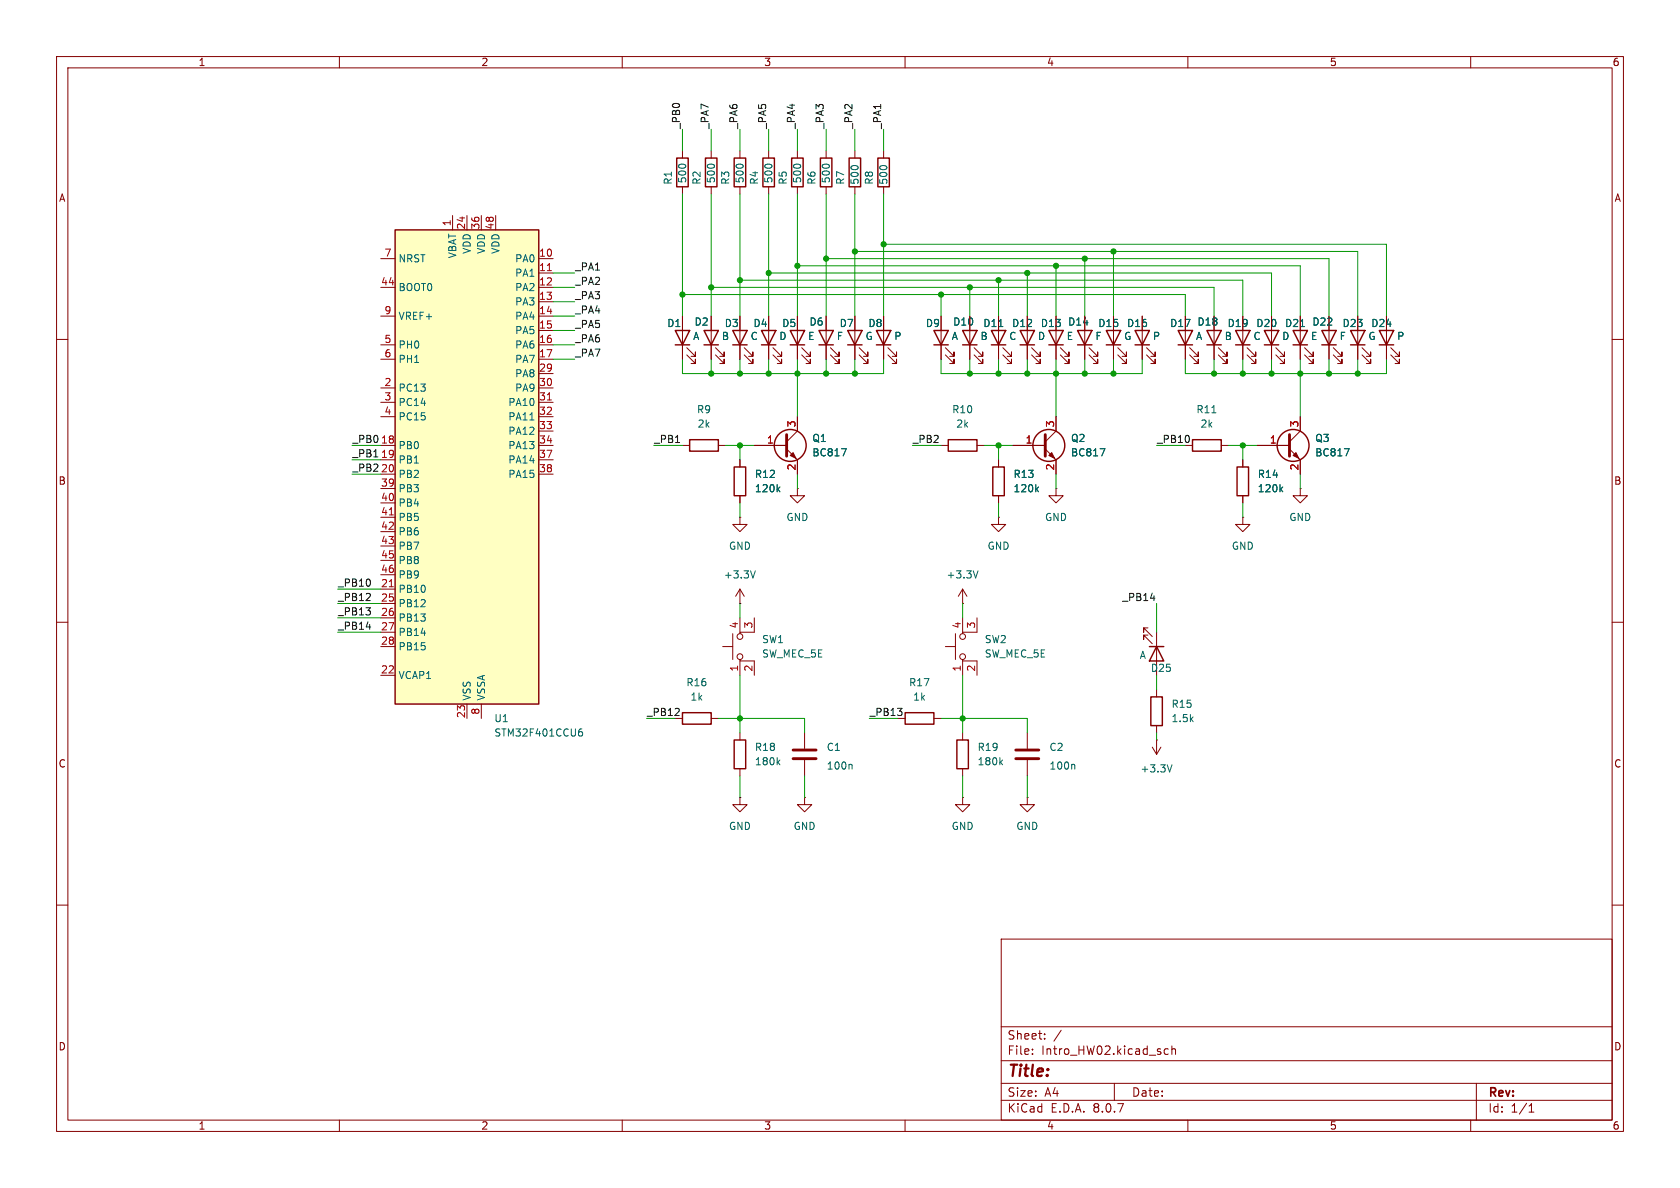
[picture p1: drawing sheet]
<svg xmlns="http://www.w3.org/2000/svg" width="297mm" height="210mm" viewBox="0 0 297 210" stroke-linecap="round" stroke-linejoin="round" font-family="sans-serif">
<g fill="none" stroke="#840000" stroke-width=".18">
<path d="M10 10h277v190h-277zM12 12h273v186h-273zM60 10v2M110 10v2M160 10v2M210 10v2M260 10v2M125.7 55.9v7.6M130.8 55.9v7.6M156.2 55.9v7.6M166.4 55.9v7.6M171.4 55.9v7.6"/>
<path d="M176.5 55.9v7.6M181.6 55.9v7.6M186.7 55.9v7.6M191.8 55.9v7.6M196.8 55.9v7.6M201.9 55.9v7.6M209.5 55.9v7.6M214.6 55.9v7.6M219.7 55.9v7.6M224.8 55.9v7.6M229.9 55.9v7.6M234.9 55.9v7.6"/>
<path d="M240 55.9v7.6M245.1 55.9v7.6M10 60h2M126.5 62.7l1.5 1.6v-.8v.8h-.7M126.5 61.5l1.5 1.5v-.8v.8h-.7M131.6 62.7l1.5 1.6v-.8v.8h-.8M131.6 61.5l1.5 1.5v-.8v.8h-.8M157 62.7l1.5 1.6v-.8v.8h-.8M157 61.5l1.5 1.5v-.8v.8h-.8M167.1 62.7l1.6 1.6v-.8v.8h-.8M167.1 61.5l1.6 1.5v-.8v.8h-.8M172.2 62.7l1.5 1.6v-.8v.8h-.7"/>
<path d="M172.2 61.5l1.5 1.5v-.8v.8h-.7M177.3 62.7l1.5 1.6v-.8v.8h-.7M177.3 61.5l1.5 1.5v-.8v.8h-.7M179.1 78.7h5.7M182.4 62.7l1.5 1.6v-.8v.8h-.8M182.4 61.5l1.5 1.5v-.8v.8h-.8M184.8 79.4l1.9 1.9v2.5M186.7 73.7v2.5l-1.9 1.9M187.5 62.7l1.5 1.6v-.8v.8h-.8M187.5 61.5l1.5 1.5v-.8v.8h-.8M192.5 62.7l1.6 1.6v-.8v.8h-.8M192.5 61.5l1.6 1.5v-.8v.8h-.8"/>
<path d="M197.6 62.7l1.5 1.6v-.8v.8h-.7M197.6 61.5l1.5 1.5v-.8v.8h-.7M202.7 62.7l1.5 1.6v-.8v.8h-.7M202.7 61.5l1.5 1.5v-.8v.8h-.7M210.3 62.7l1.5 1.6v-.8v.8h-.7M210.3 61.5l1.5 1.5v-.8v.8h-.7M215.4 62.7l1.5 1.6v-.8v.8h-.7M215.4 61.5l1.5 1.5v-.8v.8h-.7M220.5 62.7l1.5 1.6v-.8v.8h-.8M220.5 61.5l1.5 1.5v-.8v.8h-.8M222.2 78.7h5.8M225.6 62.7l1.5 1.6v-.8v.8h-.8"/>
<path d="M225.6 61.5l1.5 1.5v-.8v.8h-.8M228 79.4l1.9 1.9v2.5M229.9 73.7v2.5l-1.9 1.9M230.6 62.7l1.6 1.6v-.8v.8h-.8M230.6 61.5l1.6 1.5v-.8v.8h-.8M235.7 62.7l1.5 1.6v-.8v.8h-.7M235.7 61.5l1.5 1.5v-.8v.8h-.7M240.8 62.7l1.5 1.6v-.8v.8h-.7M240.8 61.5l1.5 1.5v-.8v.8h-.7M245.9 62.7l1.5 1.6v-.8v.8h-.8M245.9 61.5l1.5 1.5v-.8v.8h-.8M285 60h2"/>
<path d="M219.7 91.4v1.3h1.3l-1.3 1.3-1.3-1.3h1.3M219.7 91.4h.1M219.7 81.3v1.3M219.7 87.6v1.3M229.9 86.4v1.2h1.2l-1.2 1.3-1.3-1.3h1.3M229.9 86.4h.1M10 110h2M130.8 106.7h.1M130.8 104.1v2.6M130.8 104.1l-.8 1.3M130.8 104.1l.8 1.3M167.1 114.3h1.8"/>
<path d="M168.9 112v4.6M170.2 116.6v.2h2.5v2.6M170.2 109.2v2.6M170.2 116.8v2.6M172.7 109.2v2.6h-2.5v.2M202.9 111h-.7v.8v-.8l1.5 1.5M202.9 112.3h-.7v.7v-.7l1.5 1.5M204.5 111.8v7.6M285 110h2M119.4 127h1.2M125.7 127h1.3M130.8 129.5v1.3"/>
<path d="M130.8 135.9v1.3M142.2 129.5v2.8M142.2 134.4v2.8M158.7 127h1.3M165.1 127h1.3M170.2 129.5v1.3M170.2 135.9v1.3M181.6 129.5v2.8M181.6 134.4v2.8M203.7 132.1l.8 1.3M204.5 130.8h.1M204.5 121.9v1.3"/>
<path d="M204.5 128.3v1.2M204.5 130.8v2.6M205.2 132.1l-.7 1.3M130.8 141v1.2h1.3l-1.3 1.3-1.3-1.3h1.3M130.8 141h.1M142.2 141v1.2h1.3l-1.3 1.3-1.2-1.3h1.2M142.2 141h.1M170.2 141v1.2h1.2l-1.2 1.3-1.3-1.3h1.3M170.2 141h.1M181.6 141v1.2h1.3l-1.3 1.3-1.3-1.3h1.3M181.6 141h.1M10 160h2"/>
<path d="M177 166h108v32h-108zM285 160h2M60 198v2M110 198v2M160 198v2M177 194.5h108M177 191.5h108M177 187.5h108M177 181.5h108M182.5 186.3v.1M182.5 185.5v.1M184.7 183.6v.1"/>
<path d="M184.7 182.8v.1M187.6 182.1l-1.3 2M197 191.5v3M206.5 185.5l-.4-.1-.3 .3v.4l.2 .2h.5M207.2 185.5l.2-.1 .3 .1 .1 .9M207.2 184.9v1.5M210 198v2M260 198v2M261 191.5v6.5M270.3 196.6h.9M270.3 195.5l.4-.4v1.5"/>
<circle cx="170.2" cy="112.5" r=".51"/>
<circle cx="170.2" cy="116.1" r=".51"/>
</g>
<g fill="none" stroke="#840000" stroke-width=".25">
<path d="M124.5 58.4h2.5l-1.3 2.6zM129.5 58.4h2.6l-1.3 2.6zM154.9 58.4h2.6l-1.3 2.6zM165.1 58.4h2.5l-1.2 2.6zM170.2 58.4h2.5l-1.3 2.6zM175.3 58.4h2.5l-1.3 2.6zM180.3 58.4h2.6l-1.3 2.6zM185.4 58.4h2.6l-1.3 2.6zM190.5 58.4h2.5l-1.2 2.6zM195.6 58.4h2.5l-1.3 2.6zM200.7 58.4h2.5l-1.3 2.6zM208.3 58.4h2.5l-1.3 2.6z"/>
<path d="M213.4 58.4h2.5l-1.3 2.6zM218.4 58.4h2.6l-1.3 2.6zM223.5 58.4h2.6l-1.3 2.6zM228.6 58.4h2.5l-1.2 2.6zM233.7 58.4h2.5l-1.3 2.6zM238.8 58.4h2.5l-1.3 2.6zM243.8 58.4h2.6l-1.3 2.6zM124.5 61h2.5M129.5 61h2.6M154.9 61h2.6M165.1 61h2.5M170.2 61h2.5"/>
<path d="M175.3 61h2.5M180.3 61h2.6M185.4 61h2.6M190.5 61h2.5M195.6 61h2.5M200.7 61h2.5M208.3 61h2.5M213.4 61h2.5M218.4 61h2.6M223.5 61h2.6M228.6 61h2.5M233.7 61h2.5"/>
<path d="M238.8 61h2.5M243.8 61h2.6M218.7 82.6h2v5h-2zM203.2 114.3h2.5M204.5 114.3l1.2 2.5h-2.5zM120.6 126h5.1v2h-5.1zM129.8 130.8h2v5.1h-2zM160 126h5.1v2h-5.1zM169.2 130.8h2v5.1h-2zM203.5 123.2h2v5.1h-2z"/>
<circle cx="185.4" cy="78.7" r="2.82"/>
<circle cx="228.6" cy="78.7" r="2.82"/>
</g>
<g fill="none" stroke="#006464" stroke-width=".18">
<path d="M176.6 57.7h.7M229.9 57.7h.7M194.5 79.3h.8l-.5 1.3M237.7 79.3h.8l-.5 1.3M226.4 86.5l.4 .4M226.8 86.1l-.5 .5M133.5 100.9l-.4 1.3M137.5 134.7l.4 .5M137.9 134.4l-.5 .4M150.5 135.1l.1 .2v.7M176.9 134.7l.3 .5M177.2 134.4l-.4 .4"/>
<path d="M189.8 135.1l.2 .2v.7M207.2 135.2l-.4 1.3"/>
</g>
<path d="M184.8 76.8v3.8M228 76.8v3.8M140.2 134.1h4.1M140.2 132.6h4.1M179.6 134.1h4M179.6 132.6h4" fill="none" stroke="#840000" stroke-width=".51"/>
<g fill="#840000" stroke="#840000" stroke-width=".18">
<path d="M228.6 80.5l.5-.5 .5 1z"/>
<path d="M185.4 80.5l.5-.5 .5 1z"/>
</g>
<path d="M69.8 40.6h25.4v83.9h-25.4z" fill="#ffffc2"/>
<g fill="none" stroke="#840000" stroke-width=".25">
<path d="M119.6 27.9h2.1v5.1h-2.1zM124.7 27.9h2v5.1h-2zM129.8 27.9h2v5.1h-2zM134.9 27.9h2v5.1h-2zM140 27.9h2v5.1h-2zM145 27.9h2.1v5.1h-2.1zM150.1 27.9h2v5.1h-2zM155.2 27.9h2v5.1h-2zM69.8 40.6h25.4v83.9h-25.4zM119.4 58.4h2.5l-1.3 2.6zM134.6 58.4h2.6l-1.3 2.6zM139.7 58.4h2.5l-1.2 2.6z"/>
<path d="M144.8 58.4h2.5l-1.3 2.6zM149.9 58.4h2.5l-1.3 2.6zM119.4 61h2.5M121.9 77.7h5.1v2.1h-5.1zM134.6 61h2.6M139.7 61h2.5M144.8 61h2.5M149.9 61h2.5M167.6 77.7h5.1v2.1h-5.1zM210.8 77.7h5.1v2.1h-5.1zM129.8 82.6h2v5h-2zM175.5 82.6h2v5h-2z"/>
<circle cx="139.7" cy="78.7" r="2.82"/>
</g>
<g fill="none" stroke="#840000" stroke-width=".18">
<path d="M80 38.1v2.5M82.5 38.1v2.5M85.1 38.1v2.5M87.6 38.1v2.5M120.6 26.7v1.2M120.6 33v1.3M125.7 26.7v1.2M125.7 33v1.3M130.8 26.7v1.2M130.8 33v1.3M135.9 26.7v1.2M135.9 33v1.3"/>
<path d="M141 26.7v1.2M141 33v1.3M146 26.7v1.2M146 33v1.3M151.1 26.7v1.2M151.1 33v1.3M156.2 26.7v1.2M156.2 33v1.3M67.3 45.7h2.5M67.3 50.8h2.5M67.3 55.9h2.5M95.2 45.7h2.6"/>
<path d="M95.2 48.3h2.6M95.2 50.8h2.6M95.2 53.3h2.6M95.2 55.9h2.6M95.2 58.4h2.6M120.6 55.9v7.6M125.7 55.9v2.5M130.8 55.9v2.5M135.9 55.9v7.6M141 55.9v7.6M146 55.9v7.6M151.1 55.9v7.6"/>
<path d="M156.2 55.9v2.5M166.4 55.9v2.5M171.4 55.9v2.5M176.5 55.9v2.5M181.6 55.9v2.5M186.7 55.9v2.5M191.8 55.9v2.5M196.8 55.9v2.5M201.9 55.9v2.5M209.5 55.9v2.5M214.6 55.9v2.5M219.7 55.9v2.5"/>
<path d="M224.8 55.9v2.5M229.9 55.9v2.5M234.9 55.9v2.5M240 55.9v2.5M245.1 55.9v2.5M67.3 61h2.5M67.3 63.5h2.5M67.3 78.7h2.5M67.3 68.6h2.5M67.3 71.1h2.5M67.3 73.7h2.5M95.2 61h2.6"/>
<path d="M95.2 63.5h2.6M95.2 78.7h2.6M95.2 68.6h2.6M95.2 66h2.6M95.2 71.1h2.6M95.2 73.7h2.6M95.2 76.2h2.6M120.6 78.7h1.3M121.4 62.7l1.5 1.6v-.8v.8h-.7M121.4 61.5l1.5 1.5v-.8v.8h-.7M125.7 61v2.5M127 78.7h1.3"/>
<path d="M130.8 61v2.5M133.3 78.7h5.8M136.7 62.7l1.5 1.6v-.8v.8h-.8M136.7 61.5l1.5 1.5v-.8v.8h-.8M139.1 79.4l1.9 1.9v2.5M141 73.7v2.5l-1.9 1.9M141.7 62.7l1.6 1.6v-.8v.8h-.8M141.7 61.5l1.6 1.5v-.8v.8h-.8M146.8 62.7l1.5 1.6v-.8v.8h-.7M146.8 61.5l1.5 1.5v-.8v.8h-.7M151.9 62.7l1.5 1.6v-.8v.8h-.7M151.9 61.5l1.5 1.5v-.8v.8h-.7"/>
<path d="M156.2 61v2.5M166.4 78.7h1.2M166.4 61v2.5M171.4 61v2.5M172.7 78.7h1.3M176.5 61v2.5M179.1 78.7h5.7M181.6 61v2.5M186.7 61v2.5M186.7 73.7v2.5M191.8 61v2.5M196.8 61v2.5"/>
<path d="M201.9 61v2.5M209.5 78.7h1.3M209.5 61v2.5M214.6 61v2.5M215.9 78.7h1.3M219.7 61v2.5M222.2 78.7h5.8M224.8 61v2.5M229.9 61v2.5M229.9 73.7v2.5M234.9 61v2.5M240 61v2.5"/>
<path d="M245.1 61v2.5M67.3 81.3h2.5M67.3 83.8h2.5M67.3 86.4h2.5M67.3 88.9h2.5M67.3 91.4h2.5M67.3 94h2.5M67.3 96.5h2.5M67.3 99.1h2.5M95.2 81.3h2.6M95.2 83.8h2.6M130.8 91.4v1.3h1.3l-1.3 1.3-1.3-1.3h1.3"/>
<path d="M130.8 91.4h.1M130.8 81.3v1.3M130.8 87.6v1.3M141 86.4v1.2h1.2l-1.2 1.3-1.3-1.3h1.3M141 86.4h.1M176.5 91.4v1.3h1.3l-1.3 1.3-1.2-1.3h1.2M176.5 91.4h.1M176.5 81.3v1.3M176.5 87.6v1.3M186.7 86.4v1.2h1.3l-1.3 1.3-1.3-1.3h1.3M186.7 86.4h.1M186.7 81.3v2.5"/>
<path d="M219.7 81.3v1.3M219.7 87.6v1.3M229.9 81.3v2.5M67.3 104.1h2.5M67.3 119.4h2.5M67.3 106.7h2.5M67.3 109.2h2.5M67.3 111.8h2.5M67.3 114.3h2.5M67.3 101.6h2.5M127.8 114.3h1.7M129.5 112v4.6"/>
<path d="M130.8 116.6v.2h2.5v2.6M130.8 109.2v2.6M130.8 116.8v2.6M133.3 109.2v2.6h-2.5v.2M170.2 106.7h.1M170.2 104.1l-.8 1.3M170.2 104.1v2.6M170.2 104.1l.7 1.3M82.5 124.5v2.5M85.1 124.5v2.5"/>
<circle cx="130.8" cy="116.1" r=".51"/>
<circle cx="130.8" cy="112.5" r=".51"/>
</g>
<path d="M96.8 47.8h.7M96.8 70.7h.7M68.8 91h.7M68.8 103.7h.7" fill="none" stroke="#a90000" stroke-width=".18"/>
<g fill="none" stroke="#006464" stroke-width=".18">
<path d="M176.6 57.7h.7M229.9 57.7h.7M93.7 74.2h.7M148.8 79.3h.8l-.5 1.3M194.5 79.3h.8l-.5 1.3M214.2 73h.8M237.7 79.3h.8l-.5 1.3M137.5 86.5l.4 .4M137.9 86.1l-.5 .5M183.2 86.5l.4 .4M183.6 86.1l-.5 .5M226.4 86.5l.4 .4"/>
<path d="M226.8 86.1l-.5 .5M172.9 100.9l-.4 1.3M102.3 129.5l.5-.2 .2 .3-.1 .5h-.4l-.2-.1M102.9 128.8l-.4 .1-.2 .3"/>
</g>
<path d="M139.1 76.8v3.8" fill="none" stroke="#840000" stroke-width=".51"/>
<path d="M139.7 80.5l.5-.5 .5 1z" fill="#840000" stroke="#840000" stroke-width=".18"/>
<g fill="none" stroke="#009600" stroke-width=".18">
<path d="M120.6 22.9v3.8M120.6 34.3v21.6M125.7 22.9v3.8M125.7 34.3v21.6M130.8 22.9v3.8M130.8 34.3v21.6M135.9 22.9v3.8M135.9 34.3v21.6M141 22.9v3.8M141 34.3v21.6M146 22.9v3.8M146 34.3v21.6"/>
<path d="M151.1 22.9v3.8M151.1 34.3v21.6M156.2 22.9v3.8M156.2 34.3v21.6M97.8 48.3h3.8M97.8 50.8h3.8M97.8 53.3h3.8M97.8 58.4h3.8M97.8 55.9h3.8M120.6 52.1h88.9v3.8M125.7 50.8h88.9v5.1M130.8 49.5h88.9v6.4"/>
<path d="M135.9 48.3h88.9v7.6M141 47h88.9v8.9M146 45.7h88.9v10.2M151.1 44.5h88.9v11.4M156.2 43.2h88.9v12.7M166.4 52.1v3.8M171.4 50.8v5.1M176.5 49.5v6.4M181.6 48.3v7.6M186.7 47v8.9M191.8 45.7v10.2M196.8 44.5v11.4"/>
<path d="M62.2 78.7h5.1M97.8 61h3.8M97.8 63.5h3.8M115.6 78.7h5M120.6 63.5v2.5h35.6v-2.5M125.7 63.5v2.5M128.3 78.7h5M130.8 63.5v2.5M130.8 78.7v2.6M135.9 63.5v2.5M141 63.5v10.2M146 63.5v2.5"/>
<path d="M151.1 63.5v2.5M161.3 78.7h5.1M166.4 63.5v2.5h35.5v-2.5M171.4 63.5v2.5M174 78.7h5.1M176.5 63.5v2.5M176.5 78.7v2.6M181.6 63.5v2.5M186.7 63.5v10.2M191.8 63.5v2.5M196.8 63.5v2.5M204.5 78.7h5"/>
<path d="M209.5 63.5v2.5h35.6v-2.5M214.6 63.5v2.5M217.2 78.7h5M219.7 63.5v2.5M219.7 78.7v2.6M224.8 63.5v2.5M229.9 63.5v10.2M234.9 63.5v2.5M240 63.5v2.5M62.2 81.3h5.1M62.2 83.8h5.1M130.8 88.9v2.5"/>
<path d="M141 83.8v2.6M176.5 88.9v2.5M186.7 83.8v2.6M219.7 88.9v2.5M229.9 83.8v2.6M59.7 104.1h7.6M59.7 106.7h7.6M59.7 109.2h7.6M59.7 111.8h7.6M130.8 106.7v2.5M130.8 119.4v10.1M170.2 106.7v2.5"/>
<path d="M170.2 119.4v10.1M204.5 106.7v5.1M204.5 119.4v2.5M114.3 127h5.1M127 127h15.2v2.5M130.8 137.2v3.8M142.2 137.2v3.8M153.7 127h5M166.4 127h15.2v2.5M170.2 137.2v3.8M181.6 137.2v3.8M204.5 129.5v1.3"/>
</g>
<g fill="#009600" stroke="#009600" stroke-width=".18">
<circle cx="186.7" cy="47" r=".46"/>
<circle cx="186.7" cy="66" r=".46"/>
<circle cx="181.6" cy="66" r=".46"/>
<circle cx="191.8" cy="66" r=".46"/>
<circle cx="191.8" cy="45.7" r=".46"/>
<circle cx="176.5" cy="66" r=".46"/>
<circle cx="176.5" cy="78.7" r=".46"/>
<circle cx="240" cy="66" r=".46"/>
<circle cx="196.8" cy="66" r=".46"/>
<circle cx="196.8" cy="44.5" r=".46"/>
<circle cx="170.2" cy="127" r=".46"/>
<circle cx="130.8" cy="127" r=".46"/>
<circle cx="234.9" cy="66" r=".46"/>
<circle cx="224.8" cy="66" r=".46"/>
<circle cx="229.9" cy="66" r=".46"/>
<circle cx="219.7" cy="66" r=".46"/>
<circle cx="214.6" cy="66" r=".46"/>
<circle cx="219.7" cy="78.7" r=".46"/>
<circle cx="171.4" cy="66" r=".46"/>
<circle cx="151.1" cy="66" r=".46"/>
<circle cx="146" cy="66" r=".46"/>
<circle cx="135.9" cy="66" r=".46"/>
<circle cx="151.1" cy="44.5" r=".46"/>
<circle cx="146" cy="45.7" r=".46"/>
<circle cx="156.2" cy="43.2" r=".46"/>
<circle cx="135.9" cy="48.3" r=".46"/>
<circle cx="130.8" cy="78.7" r=".46"/>
<circle cx="130.8" cy="66" r=".46"/>
<circle cx="130.8" cy="49.5" r=".46"/>
<circle cx="125.7" cy="50.8" r=".46"/>
<circle cx="120.6" cy="52.1" r=".46"/>
<circle cx="125.7" cy="66" r=".46"/>
<circle cx="176.5" cy="49.5" r=".46"/>
<circle cx="181.6" cy="48.3" r=".46"/>
<circle cx="171.4" cy="50.8" r=".46"/>
<circle cx="141" cy="47" r=".46"/>
<circle cx="166.4" cy="52.1" r=".46"/>
<circle cx="141" cy="66" r=".46"/>
</g>
<text font-size="2.8" fill="#840000" x="178" y="190.9">Title:</text>
<g font-size="2.1" fill="#840000">
<text x="178" y="184">Sheet:</text>
<text x="178" y="186.7">File:</text>
<text x="184.1" y="186.7">Intro_HW02.kicad_sch</text>
<text x="178" y="196.9">KiCad</text>
<text x="178" y="194.1">Size:</text>
<text x="184.7" y="194.1">A4</text>
<text x="185.7" y="196.9">E.D.A.</text>
<text x="193.3" y="196.9">8.0.7</text>
<text x="200" y="194.1">Date:</text>
<text x="263" y="194.3">Rev:</text>
<text x="263" y="196.9">Id:</text>
<text x="267.1" y="196.9">1/1</text>
</g>
<g font-size="1.8" fill="#840000">
<text x="35" y="11.9">1</text>
<text x="85" y="11.9">2</text>
<text x="135" y="11.9">3</text>
<text x="185" y="11.9">4</text>
<text x="235" y="11.9">5</text>
<text x="285" y="11.9">6</text>
<text x="10.3" y="35.9">A</text>
<text x="285.3" y="35.9">A</text>
<text x="10.3" y="85.9">B</text>
<text x="285.3" y="85.9">B</text>
<text x="10.3" y="135.9">C</text>
<text x="285.3" y="135.9">C</text>
<text x="10.3" y="185.9">D</text>
<text x="285.3" y="185.9">D</text>
<text x="35" y="199.9">1</text>
<text x="85" y="199.9">2</text>
<text x="135" y="199.9">3</text>
<text x="185" y="199.9">4</text>
<text x="235" y="199.9">5</text>
<text x="285" y="199.9">6</text>
</g>
<g font-size="1.8" fill="#0f0f0f">
<text x="120.3" y="22.9" transform="rotate(-90 120.3 22.9)">_PB0</text>
<text x="125.4" y="22.9" transform="rotate(-90 125.4 22.9)">_PA7</text>
<text x="130.5" y="22.9" transform="rotate(-90 130.5 22.9)">_PA6</text>
<text x="135.5" y="22.9" transform="rotate(-90 135.5 22.9)">_PA5</text>
<text x="140.6" y="22.9" transform="rotate(-90 140.6 22.9)">_PA4</text>
<text x="145.7" y="22.9" transform="rotate(-90 145.7 22.9)">_PA3</text>
<text x="150.8" y="22.9" transform="rotate(-90 150.8 22.9)">_PA2</text>
<text x="155.9" y="22.9" transform="rotate(-90 155.9 22.9)">_PA1</text>
<text x="101.6" y="47.9">_PA1</text>
<text x="101.6" y="53">_PA3</text>
<text x="101.6" y="50.5">_PA2</text>
<text x="101.6" y="55.5">_PA4</text>
<text x="101.6" y="58.1">_PA5</text>
<text x="101.6" y="60.6">_PA6</text>
<text x="101.6" y="63.2">_PA7</text>
<text x="62.2" y="78.4">_PB0</text>
<text x="62.2" y="80.9">_PB1</text>
<text x="62.2" y="83.5">_PB2</text>
<text x="67.3" y="83.6">20</text>
<text x="115.6" y="78.4">_PB1</text>
<text x="161.3" y="78.4">_PB2</text>
<text x="204.5" y="78.4">_PB10</text>
<text x="59.7" y="106.3">_PB12</text>
<text x="59.7" y="103.8">_PB10</text>
<text x="198.3" y="106.3">_PB14</text>
<text x="59.7" y="108.9">_PB13</text>
<text x="59.7" y="111.4">_PB14</text>
<text x="114.3" y="126.7">_PB12</text>
<text x="153.7" y="126.7">_PB13</text>
</g>
<g font-size="1.8" fill="#006464">
<text x="119" y="32.8" transform="rotate(-90 119 32.8)">R1</text>
<text x="121.5" y="32.5" transform="rotate(-90 121.5 32.5)">500</text>
<text x="124.1" y="32.8" transform="rotate(-90 124.1 32.8)">R2</text>
<text x="126.6" y="32.5" transform="rotate(-90 126.6 32.5)">500</text>
<text x="129.1" y="32.8" transform="rotate(-90 129.1 32.8)">R3</text>
<text x="131.7" y="32.5" transform="rotate(-90 131.7 32.5)">500</text>
<text x="134.2" y="32.8" transform="rotate(-90 134.2 32.8)">R4</text>
<text x="136.8" y="32.5" transform="rotate(-90 136.8 32.5)">500</text>
<text x="139.3" y="32.8" transform="rotate(-90 139.3 32.8)">R5</text>
<text x="141.8" y="32.5" transform="rotate(-90 141.8 32.5)">500</text>
<text x="144.4" y="32.8" transform="rotate(-90 144.4 32.8)">R6</text>
<text x="146.9" y="32.5" transform="rotate(-90 146.9 32.5)">500</text>
<text x="149.5" y="32.8" transform="rotate(-90 149.5 32.8)">R7</text>
<text x="152" y="32.8" transform="rotate(-90 152 32.8)">500</text>
<text x="154.5" y="32.8" transform="rotate(-90 154.5 32.8)">R8</text>
<text x="157.1" y="32.8" transform="rotate(-90 157.1 32.8)">500</text>
<text x="70.4" y="46.6">NRST</text>
<text x="80.9" y="45.8" transform="rotate(-90 80.9 45.8)">VBAT</text>
<text x="83.4" y="45" transform="rotate(-90 83.4 45)">VDD</text>
<text x="86" y="45" transform="rotate(-90 86 45)">VDD</text>
<text x="88.5" y="45" transform="rotate(-90 88.5 45)">VDD</text>
<text x="91" y="46.6">PA0</text>
<text x="70.4" y="51.7">BOOT0</text>
<text x="91" y="49.1">PA1</text>
<text x="91" y="51.7">PA2</text>
<text x="70.4" y="56.7">VREF+</text>
<text x="91" y="54.2">PA3</text>
<text x="91" y="56.7">PA4</text>
<text x="91" y="59.3">PA5</text>
<text x="117.9" y="58">D1</text>
<text x="122.7" y="57.8">D2</text>
<text x="128" y="58">D3</text>
<text x="133.1" y="58">D4</text>
<text x="138.2" y="58">D5</text>
<text x="143" y="57.8">D6</text>
<text x="148.3" y="58">D7</text>
<text x="153.4" y="58">D8</text>
<text x="163.6" y="58">D9</text>
<text x="168.4" y="57.8">D10</text>
<text x="173.7" y="58">D11</text>
<text x="178.8" y="58">D12</text>
<text x="183.9" y="58">D13</text>
<text x="188.7" y="57.8">D14</text>
<text x="194.1" y="58">D15</text>
<text x="199.1" y="58">D16</text>
<text x="206.8" y="58">D17</text>
<text x="211.6" y="57.8">D18</text>
<text x="216.9" y="58">D19</text>
<text x="222" y="58">D20</text>
<text x="227.1" y="58">D21</text>
<text x="231.9" y="57.8">D22</text>
<text x="237.2" y="58">D23</text>
<text x="242.3" y="58">D24</text>
<text x="70.4" y="61.8">PH0</text>
<text x="70.4" y="64.4">PH1</text>
<text x="91" y="61.8">PA6</text>
<text x="91" y="64.4">PA7</text>
<text x="122.4" y="60.3">A</text>
<text x="127.5" y="60.3">B</text>
<text x="132.6" y="60.3">C</text>
<text x="137.7" y="60.3">D</text>
<text x="142.8" y="60.3">E</text>
<text x="147.8" y="60.3">F</text>
<text x="152.9" y="60.3">G</text>
<text x="158" y="60.3">P</text>
<text x="168.2" y="60.3">A</text>
<text x="173.2" y="60.3">B</text>
<text x="178.3" y="60.3">C</text>
<text x="183.4" y="60.3">D</text>
<text x="188.5" y="60.3">E</text>
<text x="193.6" y="60.3">F</text>
<text x="198.6" y="60.3">G</text>
<text x="203.7" y="60.3">P</text>
<text x="211.3" y="60.3">A</text>
<text x="216.4" y="60.3">B</text>
<text x="221.5" y="60.3">C</text>
<text x="226.6" y="60.3">D</text>
<text x="231.7" y="60.3">E</text>
<text x="236.7" y="60.3">F</text>
<text x="241.8" y="60.3">G</text>
<text x="246.9" y="60.3">P</text>
<text x="70.4" y="69.4">PC13</text>
<text x="70.4" y="72">PC14</text>
<text x="89.8" y="72">PA10</text>
<text x="91" y="66.9">PA8</text>
<text x="91" y="69.4">PA9</text>
<text x="70.4" y="74.5">PC15</text>
<text x="89.8" y="74.5">PA11</text>
<text x="89.8" y="77.1">PA12</text>
<text x="123.1" y="73.3">R9</text>
<text x="123.2" y="75.8">2k</text>
<text x="168.2" y="73.3">R10</text>
<text x="169" y="75.8">2k</text>
<text x="211.4" y="73.3">R11</text>
<text x="212.1" y="75.8">2k</text>
<text x="70.4" y="79.6">PB0</text>
<text x="70.4" y="82.1">PB1</text>
<text x="89.8" y="79.6">PA13</text>
<text x="89.8" y="82.1">PA14</text>
<text x="143.5" y="80.9">BC817</text>
<text x="143.5" y="78.3">Q1</text>
<text x="189.2" y="80.9">BC817</text>
<text x="189.2" y="78.3">Q2</text>
<text x="232.4" y="80.9">BC817</text>
<text x="232.4" y="78.3">Q3</text>
<text x="70.4" y="84.7">PB2</text>
<text x="70.4" y="87.2">PB3</text>
<text x="70.4" y="89.8">PB4</text>
<text x="89.8" y="84.7">PA15</text>
<text x="133.4" y="84.7">R12</text>
<text x="133.4" y="87.2">120k</text>
<text x="179.1" y="84.7">R13</text>
<text x="179.1" y="87.2">120k</text>
<text x="222.3" y="84.7">R14</text>
<text x="222.3" y="87.2">120k</text>
<text x="70.4" y="92.3">PB5</text>
<text x="70.4" y="94.8">PB6</text>
<text x="138.9" y="92.3">GND</text>
<text x="184.7" y="92.3">GND</text>
<text x="227.8" y="92.3">GND</text>
<text x="70.4" y="97.4">PB7</text>
<text x="70.4" y="99.9">PB8</text>
<text x="128.8" y="97.4">GND</text>
<text x="174.5" y="97.4">GND</text>
<text x="217.7" y="97.4">GND</text>
<text x="70.4" y="105">PB10</text>
<text x="70.4" y="107.5">PB12</text>
<text x="70.4" y="102.5">PB9</text>
<text x="127.9" y="102.5">+3.3V</text>
<text x="167.2" y="102.5">+3.3V</text>
<text x="70.4" y="110.1">PB13</text>
<text x="70.4" y="112.6">PB14</text>
<text x="134.6" y="113.9">SW1</text>
<text x="174" y="113.9">SW2</text>
<text x="70.4" y="115.2">PB15</text>
<text x="134.6" y="116.4">SW_MEC_5E</text>
<text x="174" y="116.4">SW_MEC_5E</text>
<text x="201.4" y="116.7">A</text>
<text x="203.4" y="119">D25</text>
<text x="70.4" y="120.2">VCAP1</text>
<text x="83.4" y="124" transform="rotate(-90 83.4 124)">VSS</text>
<text x="86" y="124" transform="rotate(-90 86 124)">VSSA</text>
<text x="121.2" y="121.5">R16</text>
<text x="122" y="124.1">1k</text>
<text x="160.6" y="121.5">R17</text>
<text x="161.3" y="124.1">1k</text>
<text x="207" y="125.3">R15</text>
<text x="87.3" y="127.9">U1</text>
<text x="87.3" y="130.4">STM32F401CCU6</text>
<text x="207" y="127.9">1.5k</text>
<text x="133.4" y="132.9">R18</text>
<text x="133.4" y="135.5">180k</text>
<text x="146.1" y="132.9">C1</text>
<text x="146.1" y="136.2">100n</text>
<text x="172.7" y="132.9">R19</text>
<text x="172.7" y="135.5">180k</text>
<text x="185.4" y="132.9">C2</text>
<text x="185.4" y="136.2">100n</text>
<text x="201.5" y="136.8">+3.3V</text>
<text x="128.8" y="146.9">GND</text>
<text x="140.2" y="146.9">GND</text>
<text x="168.1" y="146.9">GND</text>
<text x="179.6" y="146.9">GND</text>
</g>
<g font-size="1.8" fill="#a90000">
<text x="79.8" y="40.1" transform="rotate(-90 79.8 40.1)">1</text>
<text x="82.3" y="40.7" transform="rotate(-90 82.3 40.7)">24</text>
<text x="84.8" y="40.7" transform="rotate(-90 84.8 40.7)">36</text>
<text x="87.4" y="40.7" transform="rotate(-90 87.4 40.7)">48</text>
<text x="67.9" y="45.5">7</text>
<text x="95.2" y="45.5">10</text>
<text x="67.3" y="50.5">44</text>
<text x="95.2" y="48">11</text>
<text x="95.2" y="50.5">12</text>
<text x="95.2" y="53.1">13</text>
<text x="67.9" y="55.6">9</text>
<text x="95.2" y="55.6">14</text>
<text x="95.2" y="58.2">15</text>
<text x="67.9" y="60.7">5</text>
<text x="67.9" y="63.2">6</text>
<text x="95.2" y="60.7">16</text>
<text x="95.2" y="63.2">17</text>
<text x="95.2" y="65.8">29</text>
<text x="67.9" y="68.3">2</text>
<text x="67.9" y="70.9">3</text>
<text x="95.2" y="68.3">30</text>
<text x="95.2" y="70.9">31</text>
<text x="67.9" y="73.4">4</text>
<text x="95.2" y="73.4">32</text>
<text x="95.2" y="75.9">33</text>
<text x="140.7" y="75.6" transform="rotate(-90 140.7 75.6)">3</text>
<text x="186.4" y="75.6" transform="rotate(-90 186.4 75.6)">3</text>
<text x="229.6" y="75.6" transform="rotate(-90 229.6 75.6)">3</text>
<text x="67.3" y="78.5">18</text>
<text x="67.3" y="81">19</text>
<text x="95.2" y="78.5">34</text>
<text x="95.2" y="81">37</text>
<text x="95.2" y="83.6">38</text>
<text x="135.5" y="78.5">1</text>
<text x="140.7" y="83.3" transform="rotate(-90 140.7 83.3)">2</text>
<text x="181.2" y="78.5">1</text>
<text x="186.4" y="83.3" transform="rotate(-90 186.4 83.3)">2</text>
<text x="224.4" y="78.5">1</text>
<text x="229.6" y="83.3" transform="rotate(-90 229.6 83.3)">2</text>
<text x="67.3" y="86.1">39</text>
<text x="67.3" y="88.6">40</text>
<text x="67.3" y="91.2">41</text>
<text x="67.3" y="93.7">42</text>
<text x="67.3" y="96.3">43</text>
<text x="67.3" y="98.8">45</text>
<text x="67.3" y="101.3">46</text>
<text x="67.3" y="103.9">21</text>
<text x="67.3" y="106.4">25</text>
<text x="67.3" y="109">26</text>
<text x="67.3" y="111.5">27</text>
<text x="130.6" y="111.2" transform="rotate(-90 130.6 111.2)">4</text>
<text x="133.1" y="111.2" transform="rotate(-90 133.1 111.2)">3</text>
<text x="169.9" y="111.2" transform="rotate(-90 169.9 111.2)">4</text>
<text x="172.5" y="111.2" transform="rotate(-90 172.5 111.2)">3</text>
<text x="67.3" y="119.1">22</text>
<text x="67.3" y="114">28</text>
<text x="130.6" y="118.8" transform="rotate(-90 130.6 118.8)">1</text>
<text x="133.1" y="118.8" transform="rotate(-90 133.1 118.8)">2</text>
<text x="169.9" y="118.8" transform="rotate(-90 169.9 118.8)">1</text>
<text x="172.5" y="118.8" transform="rotate(-90 172.5 118.8)">2</text>
<text x="82.3" y="127" transform="rotate(-90 82.3 127)">23</text>
<text x="84.8" y="126.4" transform="rotate(-90 84.8 126.4)">8</text>
</g>
</svg>
